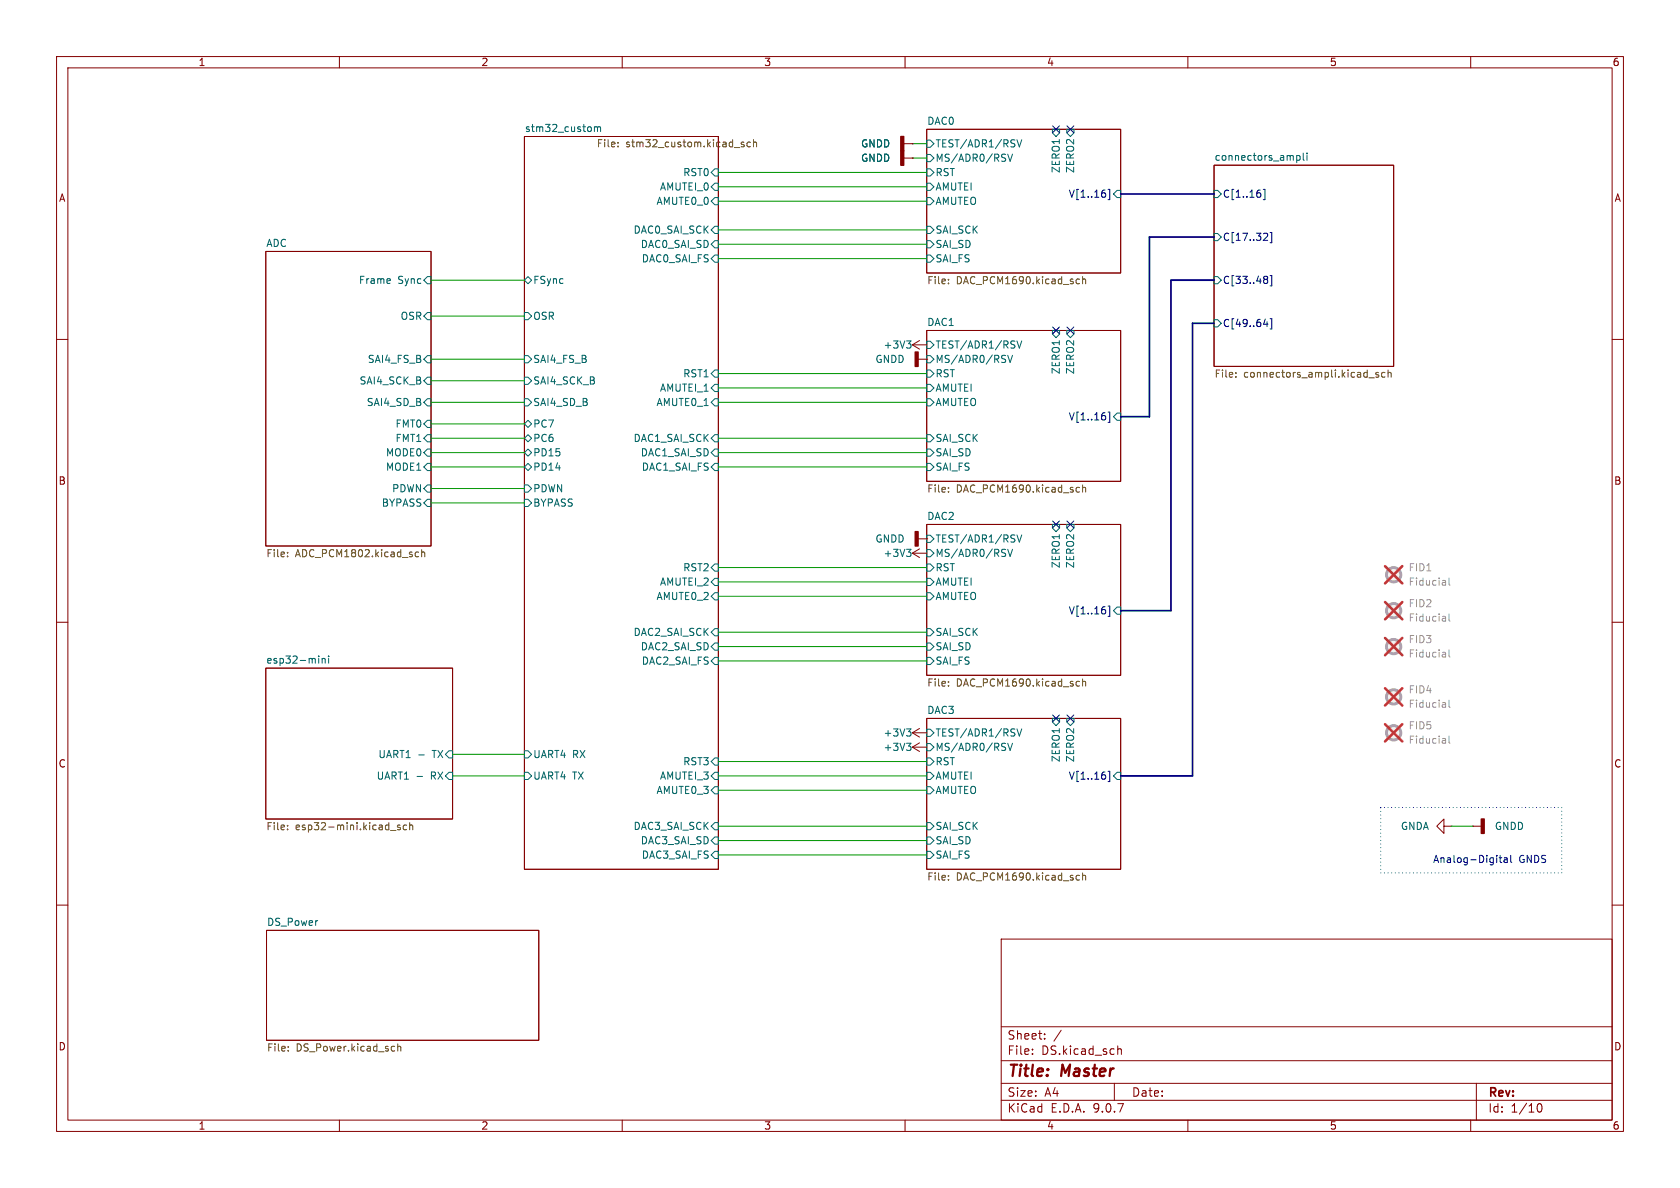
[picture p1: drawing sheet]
<svg xmlns="http://www.w3.org/2000/svg" width="297mm" height="210mm" viewBox="0 0 297 210" stroke-linecap="round" stroke-linejoin="round" font-family="sans-serif">
<g fill="none" stroke="#840000" stroke-width=".18">
<path d="M10 10h277v190h-277zM12 12h273v186h-273zM60 10v2M110 10v2M160 10v2M210 10v2M260 10v2M92.7 24.1h34.3v129.6h-34.3zM159.8 27.9h1.5M159.8 25.4h1.5M161.3 27.9h.1M161.3 25.4h.1"/>
<path d="M163.8 22.9h34.3v25.4h-34.3zM214.6 29.2h31.8v35.6h-31.8zM47 44.5h29.2v52h-29.2zM163.8 58.4h34.3v26.7h-34.3zM10 60h2M161.3 61l1.3 .7M161.3 61h2.5M162.3 63.5h1.5M162.6 60.2l-1.3 .8M163.8 63.5h.1M285 60h2M161.3 97.8l1.3 .8"/>
<path d="M161.3 97.8h2.5M162.3 95.3h1.5M162.6 97l-1.3 .8M163.8 92.7h34.3v26.7h-34.3zM163.8 95.3h.1M10 110h2M47 118.1h33v26.7h-33zM285 110h2M161.3 132.1l1.3 .7M161.3 132.1h2.5M161.3 129.5l1.3 .8M161.3 129.5h2.5"/>
<path d="M162.6 131.3l-1.3 .8M162.6 128.8l-1.3 .7M163.8 127h34.3v26.7h-34.3zM255.3 146.1v-1.3l-1.3 1.3 1.3 1.2v-1.2h1.2M256.5 146.1h.1M260.3 146.1h.1M260.3 146.1h1.6M10 160h2M47.1 164.5h48.1v19.4h-48.1zM177 166h108v32h-108zM285 160h2M60 198v2"/>
<path d="M110 198v2M160 198v2M177 194.5h108M177 191.5h108M177 187.5h108M177 181.5h108M182.5 186.3v.1M182.5 185.5v.1M184.7 183.6v.1M184.7 182.8v.1M187.6 182.1l-1.3 2M197 191.5v3"/>
<path d="M197.6 184.9v1.5M197.6 185.5l.2-.1 .4 .1v.9M210 198v2M260 198v2M261 191.5v6.5M271.7 195.7l.2-.5 .2-.1a.81 .81 0 0 1 .6 .6 .81 .81 0 0 1-.3 .8h-.4l-.3-.5"/>
</g>
<g fill="none" stroke="#000084" stroke-width=".18">
<path d="M186.1 22.3l1.2 1.2M187.3 22.3l-1.2 1.2M188.6 22.3l1.2 1.2M189.8 22.3l-1.2 1.2M195.4 34.2v.5M195.9 33.5h.3v1.8h-.3M222.8 34.1l.1 .2-.1 .5M223.3 33.5h.3v1.8h-.3M186.1 57.8l1.2 1.2M187.3 57.8l-1.2 1.2M188.6 57.8l1.2 1.2M189.8 57.8l-1.2 1.2"/>
<path d="M223.4 57.3h.8M223.6 41.2l.4 .1 .1 .3-.8 .9h.8M223.6 48.8h.3l.2 .3-.2 .3M223.6 49.4h.3M223.9 49.4l.2 .2v.3l-.1 .1-.4 .1M224 56.9v.8M224.5 41.1h.3v1.8h-.3M224.5 48.7h.3v1.8h-.3M224.5 56.3h.3v1.9h-.3M195.4 73.6v.5M195.9 72.8h.3v1.9h-.3M186.1 92.1l1.2 1.2"/>
<path d="M187.3 92.1l-1.2 1.2M188.6 92.1l1.2 1.2M189.8 92.1l-1.2 1.2M195.4 107.9v.5M195.9 107.1h.3v1.9h-.3M186.1 126.4l1.2 1.2M187.3 126.4l-1.2 1.2M188.6 126.4l1.2 1.2M189.8 126.4l-1.2 1.2M195.4 137.1v.5M195.9 136.3h.3v1.9h-.3"/>
</g>
<g fill="none" stroke="#006464" stroke-width=".18">
<path d="M105.1 22.4v.9M105.1 22.5l.3-.1 .2 .2M105.6 22.6l.2-.2 .3 .1 .1 .8M105.6 22.6v.7M126.4 34.9h.6v1.3h-.6l-.7-.6zM126.4 32.4h.6v1.3h-.6l-.7-.7zM126.4 29.8h.6v1.3h-.6l-.7-.6zM163.8 32.4h.7l.6 .6-.6 .7h-.7zM163.8 34.9h.7l.6 .7-.6 .6h-.7zM163.8 29.8h.7l.6 .7-.6 .6h-.7zM163.8 27.3h.7l.6 .6-.6 .7h-.7zM163.8 24.8h.7l.6 .6-.6 .6h-.7z"/>
<path d="M178.2 27.2l.4 1.3 .4-1.3M179.8 24.7l.4 1.3 .4-1.3M186.1 22.9h1.2v.6l-.6 .6-.6-.6zM188.6 22.9h1.3v.6l-.7 .6-.6-.6zM197.5 33.7h.6v1.2h-.6l-.7-.6zM214.6 33.7h.7l.6 .6-.6 .6h-.7zM229.2 27.5v1.3M229.2 27.5h.4l.2 .2-.1 .6h-.5M230.4 27.1v1.1l.2 .1M231.1 27.1v.1M231.1 27.5v.8M69 49.3v.3l-.6 .1"/>
<path d="M75.6 48.9h.6v1.3h-.6l-.7-.7zM75.6 55.2h.6v1.3h-.6l-.7-.6zM92.7 55.2h.6l.7 .7-.7 .6h-.6zM92.7 49.5l.6-.6 .7 .6-.7 .7zM126.4 45.1h.6v1.3h-.6l-.7-.7zM126.4 40h.6v1.3h-.6l-.7-.7zM126.4 42.5h.6v1.3h-.6l-.7-.6zM163.8 45.1h.7l.6 .6-.6 .7h-.7zM163.8 40h.7l.6 .6-.6 .7h-.7zM163.8 42.5h.7l.6 .7-.6 .6h-.7zM186.1 58.4h1.2v.7l-.6 .6-.6-.6zM188.6 58.4h1.3v.7l-.7 .6-.6-.6z"/>
<path d="M214.6 41.3h.7l.6 .6-.6 .6h-.7zM214.6 48.9h.7l.6 .6-.6 .7h-.7zM214.6 56.5h.7l.6 .7-.6 .6h-.7zM75.6 62.9h.6v1.2h-.6l-.7-.6zM75.6 66.7h.6v1.2h-.6l-.7-.6zM75.6 70.5h.6v1.3h-.6l-.7-.7zM75.6 74.3h.6v1.3h-.6l-.7-.7zM75.6 76.8h.6v1.3h-.6l-.7-.6zM75.6 79.4h.6v1.2h-.6l-.7-.6zM92.7 62.9h.6l.7 .6-.7 .6h-.6zM92.7 66.7h.6l.7 .6-.7 .6h-.6zM92.7 70.5h.6l.7 .6-.7 .7h-.6z"/>
<path d="M92.7 77.5l.6-.7 .7 .7-.7 .6zM93.3 74.3l.7 .6-.7 .7-.6-.7zM126.4 70.5h.6v1.3h-.6l-.7-.7zM126.4 67.9h.6v1.3h-.6l-.7-.6zM126.4 65.4h.6v1.3h-.6l-.7-.7zM126.4 76.8h.6v1.3h-.6l-.7-.6zM126.4 79.4h.6v1.2h-.6l-.7-.6zM160.3 60.3h.7l-.4 .5M160.8 60.8l.2 .2v.3l-.2 .2M163.8 67.9h.7l.6 .7-.6 .6h-.7zM163.8 70.5h.7l.6 .6-.6 .7h-.7zM163.8 65.4h.7l.6 .6-.6 .7h-.7z"/>
<path d="M163.8 62.9h.7l.6 .6-.6 .6h-.7zM163.8 60.3h.7l.6 .7-.6 .6h-.7zM163.8 76.8h.7l.6 .7-.6 .6h-.7zM163.8 79.4h.7l.6 .6-.6 .6h-.7zM178.2 62.8l.4 1.3 .4-1.3M179.8 60.3l.4 1.2 .4-1.2M197.5 73h.6v1.3h-.6l-.7-.6zM75.6 88.3h.6v1.2h-.6l-.7-.6zM75.6 85.7h.6v1.3h-.6l-.7-.6zM75.6 81.9h.6v1.3h-.6l-.7-.6zM92.7 88.3h.6l.7 .6-.7 .6h-.6zM92.7 85.7h.6l.7 .7-.7 .6h-.6z"/>
<path d="M92.7 82.6l.6-.7 .7 .7-.7 .6zM92.7 80l.6-.6 .7 .6-.7 .6zM126.4 99.7h.6v1.3h-.6l-.7-.7zM126.4 81.9h.6v1.3h-.6l-.7-.6zM160.3 97.1h.7l-.4 .5M160.8 97.6l.2 .2v.3l-.2 .3M163.8 99.7h.7l.6 .6-.6 .7h-.7zM163.8 97.2h.7l.6 .6-.6 .6h-.7zM163.8 94.6h.7l.6 .7-.6 .6h-.7zM163.8 81.9h.7l.6 .7-.6 .6h-.7zM178.2 97.1l.4 1.3 .4-1.3M179.8 94.6l.4 1.2 .4-1.2"/>
<path d="M186.1 92.7h1.2v.6l-.6 .7-.6-.7zM188.6 92.7h1.3v.6l-.7 .7-.6-.7zM56.3 116v.1M56.3 116.4v.8M56.9 116.4v.8M56.9 116.5l.2-.1h.3l.1 .8M58.1 116v.1M58.1 116.4v.8M126.4 104.8h.6v1.2h-.6l-.7-.6zM126.4 102.2h.6v1.3h-.6l-.7-.6zM126.4 116.2h.6v1.3h-.6l-.7-.7zM126.4 111.1h.6v1.3h-.6l-.7-.6z"/>
<path d="M126.4 113.7h.6v1.2h-.6l-.7-.6zM163.8 102.2h.7l.6 .7-.6 .6h-.7zM163.8 104.8h.7l.6 .6-.6 .6h-.7zM163.8 116.2h.7l.6 .6-.6 .7h-.7zM163.8 111.1h.7l.6 .7-.6 .6h-.7zM163.8 113.7h.7l.6 .6-.6 .6h-.7zM197.5 107.3h.6v1.3h-.6l-.7-.6zM73.7 137.3h1M74 133.4h1M78.7 133.4l.7-.7h.6v1.3h-.6zM79.4 136.5h.6v1.3h-.6l-.7-.6zM92.7 132.7h.6l.7 .7-.7 .6h-.6z"/>
<path d="M92.7 136.5h.6l.7 .7-.7 .6h-.6zM126.4 139.1h.6v1.2h-.6l-.7-.6zM126.4 136.5h.6v1.3h-.6l-.7-.6zM126.4 134h.6v1.3h-.6l-.7-.7zM160.3 131.4h.7l-.4 .5M160.3 128.8h.7l-.4 .5M160.8 131.9l.2 .2v.3l-.2 .3M160.8 129.3l.2 .3v.3l-.2 .2M163.8 136.5h.7l.6 .7-.6 .6h-.7zM163.8 139.1h.7l.6 .6-.6 .6h-.7zM163.8 134h.7l.6 .6-.6 .7h-.7zM163.8 131.4h.7l.6 .7-.6 .6h-.7z"/>
<path d="M163.8 128.9h.7l.6 .6-.6 .7h-.7zM178.2 131.4l.4 1.3 .4-1.3M179.8 128.8l.4 1.3 .4-1.3M186.1 127h1.2v.6l-.6 .7-.6-.7zM188.6 127h1.3v.6l-.7 .7-.6-.7zM197.5 136.5h.6v1.3h-.6l-.7-.6zM126.4 150.5h.6v1.3h-.6l-.7-.7zM126.4 145.4h.6v1.3h-.6l-.7-.6zM126.4 148h.6v1.2h-.6l-.7-.6zM163.8 150.5h.7l.6 .6-.6 .7h-.7zM163.8 145.4h.7l.6 .7-.6 .6h-.7zM163.8 148h.7l.6 .6-.6 .6h-.7z"/>
</g>
<g fill="none" stroke="#725600" stroke-width=".18">
<path d="M109.3 25.8v.2M109.3 25.2v.1M131.5 25.2l-.3-.1-.2 .2 .1 .2 .4 .1v.3h-.5M132.7 25.2l-.4-.1-.2 .3 .1 .5h.5M133.2 25.2l.2-.1 .3 .1 .1 .8M133.2 24.7v1.3M167.7 50v.2M167.7 49.4v.1M190.5 49.3l.3 .1M190.8 50.1l-.3 .1M191.4 49.4l.2-.1 .3 .1v.8M191.4 48.9v1.3"/>
<path d="M218.5 66.6v.1M218.5 65.9v.1M242 66.8h1M243.7 65.9l-.3-.1-.2 .2 .1 .2 .4 .1v.3h-.5M244.8 65.9l-.3-.1-.3 .3 .2 .5h.4M245.4 66l.2-.2 .3 .1v.8M245.4 65.4v1.3M50.8 97.6v.2M50.8 98.3v.1M73.6 97.6h.4M74 98.4h-.4M74.5 97.7l.2-.1h.3l.1 .8"/>
<path d="M74.5 97.2v1.2M167.7 86.2v.1M167.7 86.9v.1M190.5 86.2h.3M190.8 86.9l-.3 .1M191.4 85.7v1.3M191.4 86.3l.2-.1h.3v.8M167.7 120.5v.1M167.7 121.2v.1M190.5 120.4l.3 .1M190.8 121.2l-.3 .1M191.4 120v1.3"/>
<path d="M191.4 120.6l.2-.2 .3 .1v.8M50.8 146.6v.1M50.8 145.9v.1M69 146.8h1M70.7 145.9l-.3-.1-.1 .2v.2l.4 .1v.3h-.4M71.9 145.9l-.4-.1-.2 .3 .1 .5h.5M72.4 146l.2-.2 .3 .1 .1 .8M72.4 145.4v1.3M167.7 154.8v.1M167.7 155.5v.1M190.5 154.7l.3 .1M190.8 155.5l-.3 .1"/>
<path d="M191.4 154.3v1.3M191.4 154.9l.2-.2 .3 .1v.8M51 185.7v.1M51 185v.1M69.4 185h.4M69.8 185.7l-.4 .1M70.3 185.1l.2-.1h.3l.1 .8M70.3 184.5v1.3"/>
</g>
<g fill="#840000" stroke="#840000" stroke-width=".25">
<path d="M159.3 26.7h.5v2.5h-.5z"/>
<path d="M159.3 24.1h.5v2.6h-.5z"/>
<path d="M161.8 94h.5v2.5h-.5z"/>
<path d="M161.8 62.2h.5v2.6h-.5z"/>
<path d="M261.9 144.8h.5v2.5h-.5z"/>
</g>
<g fill="#f0f0f0" stroke="#f0f0f0" stroke-width=".18">
<circle cx="246.4" cy="123.2" r="1.27"/>
<circle cx="246.4" cy="107.9" r="1.27"/>
<circle cx="246.4" cy="129.5" r="1.27"/>
<circle cx="246.4" cy="114.3" r="1.27"/>
<circle cx="246.4" cy="101.6" r="1.27"/>
</g>
<g fill="none" stroke="#a1a1a1" stroke-width=".51">
<circle cx="246.4" cy="114.3" r="1.27"/>
<circle cx="246.4" cy="107.9" r="1.27"/>
<circle cx="246.4" cy="101.6" r="1.27"/>
<circle cx="246.4" cy="123.2" r="1.27"/>
<circle cx="246.4" cy="129.5" r="1.27"/>
</g>
<g fill="none" stroke="#989898" stroke-width=".18">
<path d="M255.5 102.7l.1 .7M255.5 109l.1 .8M255.5 115.4l.1 .7M255.6 109.7l-.2 .1M255.6 109.3h-.2M255.6 116.1h-.2M255.6 115.6l-.2 .1M255.6 103.4h-.2M255.6 102.9l-.2 .1M256.2 102.2v1.1l.1 .1M256.2 108.5v1.1l.1 .2M256.2 114.9v1.1l.1 .1"/>
<path d="M255.5 124.3l.1 .7M255.5 130.6l.1 .8M255.6 125h-.2M255.6 124.5l-.2 .1M255.6 131.3l-.2 .1M255.6 130.8l-.2 .1M256.2 123.8v1.1l.1 .1M256.2 130.1v1.1l.1 .2"/>
</g>
<path d="M244.9 106.4l3 3.1M244.9 112.8l3 3M244.9 100.1l3 3M247.9 106.4l-3 3.1M247.9 112.8l-3 3M247.9 100.1l-3 3M244.9 121.7l3 3M244.9 128l3 3.1M247.9 121.7l-3 3M247.9 128l-3 3.1" fill="none" stroke="#e12e31" stroke-width=".46"/>
<path d="M198.1 34.3h16.5M214.6 41.9h-11.4v31.8h-5.1M214.6 57.2h-3.8v80h-12.7M214.6 49.5h-7.6v58.5h-8.9" fill="none" stroke="#000084" stroke-width=".3"/>
<g fill="none" stroke="#009600" stroke-width=".18">
<path d="M127 30.5h36.8M127 33h36.8M127 35.6h36.8M161.3 25.4h2.5M161.3 27.9h2.5M76.2 55.9h16.5M76.2 49.5h16.5M127 43.2h36.8M127 45.7h36.8M127 40.6h36.8M76.2 77.5h16.5M76.2 71.1h16.5"/>
<path d="M76.2 74.9h16.5M76.2 67.3h16.5M76.2 63.5h16.5M127 77.5h36.8M127 71.1h36.8M127 68.6h36.8M127 66h36.8M76.2 80h16.5M76.2 82.6h16.5M76.2 86.4h16.5M76.2 88.9h16.5M127 80h36.8"/>
<path d="M127 82.6h36.8M127 100.3h36.8M127 114.3h36.8M127 105.4h36.8M127 102.9h36.8M127 116.8h36.8M127 111.8h36.8M80 137.2h12.7M80 133.4h12.7M127 137.2h36.8M127 134.6h36.8M127 139.7h36.8"/>
<path d="M127 151.1h36.8M127 148.6h36.8M127 146.1h36.8M256.5 146.1h3.8"/>
</g>
<path d="M265 151.6h.5M265.2 151.2v1.1l.3 .2M265.9 151.7h.5l.1 .8M266.5 151.9l-.4 .1-.2 .2 .2 .3 .4-.1M267.1 151.2v1.1l.2 .2" fill="none" stroke="#0000c2" stroke-width=".18"/>
<path d="M244.1 142.7h32v11.6h-32z" fill="none" stroke="#0000c2" stroke-width=".18" stroke-dasharray="0 .6"/>
<g font-size="2.8" fill="#840000">
<text x="178" y="190.9">Title:</text>
<text x="187.7" y="190.9">Master</text>
</g>
<g font-size="2.1" fill="#840000">
<text x="178" y="184">Sheet:</text>
<text x="178" y="186.7">File:</text>
<text x="184.1" y="186.7">DS.kicad_sch</text>
<text x="178" y="196.9">KiCad</text>
<text x="178" y="194.1">Size:</text>
<text x="184.7" y="194.1">A4</text>
<text x="185.7" y="196.9">E.D.A.</text>
<text x="193.3" y="196.9">9.0.7</text>
<text x="200" y="194.1">Date:</text>
<text x="263" y="194.3">Rev:</text>
<text x="263" y="196.9">Id:</text>
<text x="267.1" y="196.9">1/10</text>
</g>
<g font-size="1.8" fill="#840000">
<text x="35" y="11.9">1</text>
<text x="85" y="11.9">2</text>
<text x="135" y="11.9">3</text>
<text x="185" y="11.9">4</text>
<text x="235" y="11.9">5</text>
<text x="285" y="11.9">6</text>
<text x="10.3" y="35.9">A</text>
<text x="285.3" y="35.9">A</text>
<text x="10.3" y="85.9">B</text>
<text x="285.3" y="85.9">B</text>
<text x="10.3" y="135.9">C</text>
<text x="285.3" y="135.9">C</text>
<text x="10.3" y="185.9">D</text>
<text x="285.3" y="185.9">D</text>
<text x="35" y="199.9">1</text>
<text x="85" y="199.9">2</text>
<text x="135" y="199.9">3</text>
<text x="185" y="199.9">4</text>
<text x="235" y="199.9">5</text>
<text x="285" y="199.9">6</text>
</g>
<g font-size="1.8" fill="#006464">
<text x="92.7" y="23.4">stm32_custom</text>
<text x="163.8" y="22.1">DAC0</text>
<text x="152.1" y="28.8">GNDD</text>
<text x="152.1" y="26.3">GNDD</text>
<text x="165.3" y="28.8">MS/ADR0/RSV</text>
<text x="165.3" y="26.3">TEST/ADR1/RSV</text>
<text x="214.6" y="28.5">connectors_ampli</text>
<text x="116.6" y="33.9">AMUTEI_0</text>
<text x="120.7" y="31.3">RST0</text>
<text x="165.3" y="33.9">AMUTEI</text>
<text x="165.3" y="31.3">RST</text>
<text x="187.6" y="30.7" transform="rotate(-90 187.6 30.7)">ZERO1</text>
<text x="190.1" y="30.7" transform="rotate(-90 190.1 30.7)">ZERO2</text>
<text x="111.9" y="41.5">DAC0_SAI_SCK</text>
<text x="116" y="36.4">AMUTE0_0</text>
<text x="165.3" y="36.4">AMUTEO</text>
<text x="165.3" y="41.5">SAI_SCK</text>
<text x="47" y="43.7">ADC</text>
<text x="113.2" y="44">DAC0_SAI_SD</text>
<text x="113.4" y="46.6">DAC0_SAI_FS</text>
<text x="165.3" y="46.6">SAI_FS</text>
<text x="165.3" y="44">SAI_SD</text>
<text x="63.3" y="50.4">Frame</text>
<text x="70.3" y="50.4">Sync</text>
<text x="94.2" y="50.4">FSync</text>
<text x="70.7" y="56.7">OSR</text>
<text x="94.2" y="56.7">OSR</text>
<text x="163.8" y="57.7">DAC1</text>
<text x="64.9" y="64.4">SAI4_FS_B</text>
<text x="94.2" y="64.4">SAI4_FS_B</text>
<text x="154.7" y="64.4">GNDD</text>
<text x="156.1" y="61.8">+3V3</text>
<text x="165.3" y="64.4">MS/ADR0/RSV</text>
<text x="165.3" y="61.8">TEST/ADR1/RSV</text>
<text x="63.5" y="68.2">SAI4_SCK_B</text>
<text x="64.7" y="72">SAI4_SD_B</text>
<text x="94.2" y="68.2">SAI4_SCK_B</text>
<text x="94.2" y="72">SAI4_SD_B</text>
<text x="116" y="72">AMUTE0_1</text>
<text x="116.6" y="69.4">AMUTEI_1</text>
<text x="120.7" y="66.9">RST1</text>
<text x="165.3" y="69.4">AMUTEI</text>
<text x="165.3" y="72">AMUTEO</text>
<text x="165.3" y="66.9">RST</text>
<text x="187.6" y="66.3" transform="rotate(-90 187.6 66.3)">ZERO1</text>
<text x="190.1" y="66.3" transform="rotate(-90 190.1 66.3)">ZERO2</text>
<text x="69.8" y="75.8">FMT0</text>
<text x="94.2" y="75.8">PC7</text>
<text x="68.1" y="80.9">MODE0</text>
<text x="68.1" y="83.4">MODE1</text>
<text x="69.8" y="78.3">FMT1</text>
<text x="94.2" y="78.3">PC6</text>
<text x="94.2" y="83.4">PD14</text>
<text x="94.2" y="80.9">PD15</text>
<text x="111.9" y="78.3">DAC1_SAI_SCK</text>
<text x="113.2" y="80.9">DAC1_SAI_SD</text>
<text x="113.4" y="83.4">DAC1_SAI_FS</text>
<text x="165.3" y="83.4">SAI_FS</text>
<text x="165.3" y="78.3">SAI_SCK</text>
<text x="165.3" y="80.9">SAI_SD</text>
<text x="67.4" y="89.8">BYPASS</text>
<text x="69.2" y="87.2">PDWN</text>
<text x="94.2" y="89.8">BYPASS</text>
<text x="94.2" y="87.2">PDWN</text>
<text x="163.8" y="92">DAC2</text>
<text x="120.7" y="101.2">RST2</text>
<text x="154.7" y="96.1">GNDD</text>
<text x="156.1" y="98.7">+3V3</text>
<text x="165.3" y="101.2">RST</text>
<text x="165.3" y="98.7">MS/ADR0/RSV</text>
<text x="165.3" y="96.1">TEST/ADR1/RSV</text>
<text x="187.6" y="100.5" transform="rotate(-90 187.6 100.5)">ZERO1</text>
<text x="190.1" y="100.5" transform="rotate(-90 190.1 100.5)">ZERO2</text>
<text x="116" y="106.3">AMUTE0_2</text>
<text x="116.6" y="103.7">AMUTEI_2</text>
<text x="165.3" y="103.7">AMUTEI</text>
<text x="165.3" y="106.3">AMUTEO</text>
<text x="111.9" y="112.6">DAC2_SAI_SCK</text>
<text x="165.3" y="112.6">SAI_SCK</text>
<text x="47" y="117.4">esp32-mini</text>
<text x="113.2" y="115.2">DAC2_SAI_SD</text>
<text x="113.4" y="117.7">DAC2_SAI_FS</text>
<text x="165.3" y="117.7">SAI_FS</text>
<text x="165.3" y="115.2">SAI_SD</text>
<text x="156.1" y="130.4">+3V3</text>
<text x="163.8" y="126.3">DAC3</text>
<text x="165.3" y="130.4">TEST/ADR1/RSV</text>
<text x="66.8" y="134.2">UART1</text>
<text x="76.6" y="134.2">TX</text>
<text x="94.2" y="134.2">UART4</text>
<text x="101.2" y="134.2">RX</text>
<text x="120.7" y="135.5">RST3</text>
<text x="156.1" y="132.9">+3V3</text>
<text x="165.3" y="135.5">RST</text>
<text x="165.3" y="132.9">MS/ADR0/RSV</text>
<text x="187.6" y="134.8" transform="rotate(-90 187.6 134.8)">ZERO1</text>
<text x="190.1" y="134.8" transform="rotate(-90 190.1 134.8)">ZERO2</text>
<text x="66.5" y="138">UART1</text>
<text x="76.3" y="138">RX</text>
<text x="94.2" y="138">UART4</text>
<text x="101.2" y="138">TX</text>
<text x="116" y="140.6">AMUTE0_3</text>
<text x="116.6" y="138">AMUTEI_3</text>
<text x="165.3" y="138">AMUTEI</text>
<text x="165.3" y="140.6">AMUTEO</text>
<text x="111.9" y="146.9">DAC3_SAI_SCK</text>
<text x="113.2" y="149.5">DAC3_SAI_SD</text>
<text x="165.3" y="146.9">SAI_SCK</text>
<text x="165.3" y="149.5">SAI_SD</text>
<text x="247.6" y="146.9">GNDA</text>
<text x="264.2" y="146.9">GNDD</text>
<text x="113.4" y="152">DAC3_SAI_FS</text>
<text x="165.3" y="152">SAI_FS</text>
<text x="47.1" y="163.8">DS_Power</text>
</g>
<g font-size="1.8" fill="#725600">
<text x="105.4" y="26.4">File:</text>
<text x="110.6" y="26.4">stm32_custom.kicad_sch</text>
<text x="163.8" y="50.6">File:</text>
<text x="169.1" y="50.6">DAC_PCM1690.kicad_sch</text>
<text x="214.6" y="67.1">File:</text>
<text x="219.9" y="67.1">connectors_ampli.kicad_sch</text>
<text x="163.8" y="87.4">File:</text>
<text x="169.1" y="87.4">DAC_PCM1690.kicad_sch</text>
<text x="47" y="98.8">File:</text>
<text x="52.2" y="98.8">ADC_PCM1802.kicad_sch</text>
<text x="163.8" y="121.7">File:</text>
<text x="169.1" y="121.7">DAC_PCM1690.kicad_sch</text>
<text x="47" y="147.1">File:</text>
<text x="52.2" y="147.1">esp32-mini.kicad_sch</text>
<text x="163.8" y="156">File:</text>
<text x="169.1" y="156">DAC_PCM1690.kicad_sch</text>
<text x="47.1" y="186.2">File:</text>
<text x="52.3" y="186.2">DS_Power.kicad_sch</text>
</g>
<g font-size="1.8" fill="#000084">
<text x="188.8" y="35.2">V[1..16]</text>
<text x="216.1" y="35.2">C[1..16]</text>
<text x="216.1" y="42.8">C[17..32]</text>
<text x="216.1" y="50.4">C[33..48]</text>
<text x="216.1" y="58">C[49..64]</text>
<text x="188.8" y="74.5">V[1..16]</text>
<text x="188.8" y="108.8">V[1..16]</text>
<text x="188.8" y="138">V[1..16]</text>
</g>
<g font-size="1.8" fill="#989898">
<text x="248.9" y="101.2">FID1</text>
<text x="248.9" y="107.5">FID2</text>
<text x="248.9" y="103.7">Fiducial</text>
<text x="248.9" y="113.9">FID3</text>
<text x="248.9" y="110.1">Fiducial</text>
<text x="248.9" y="116.4">Fiducial</text>
<text x="248.9" y="122.8">FID4</text>
<text x="248.9" y="125.3">Fiducial</text>
<text x="248.9" y="129.1">FID5</text>
<text x="248.9" y="131.7">Fiducial</text>
</g>
<g font-size="1.8" fill="#0000c2">
<text x="253.3" y="152.8">Analog-Digital</text>
<text x="268.5" y="152.8">GNDS</text>
</g>
</svg>
